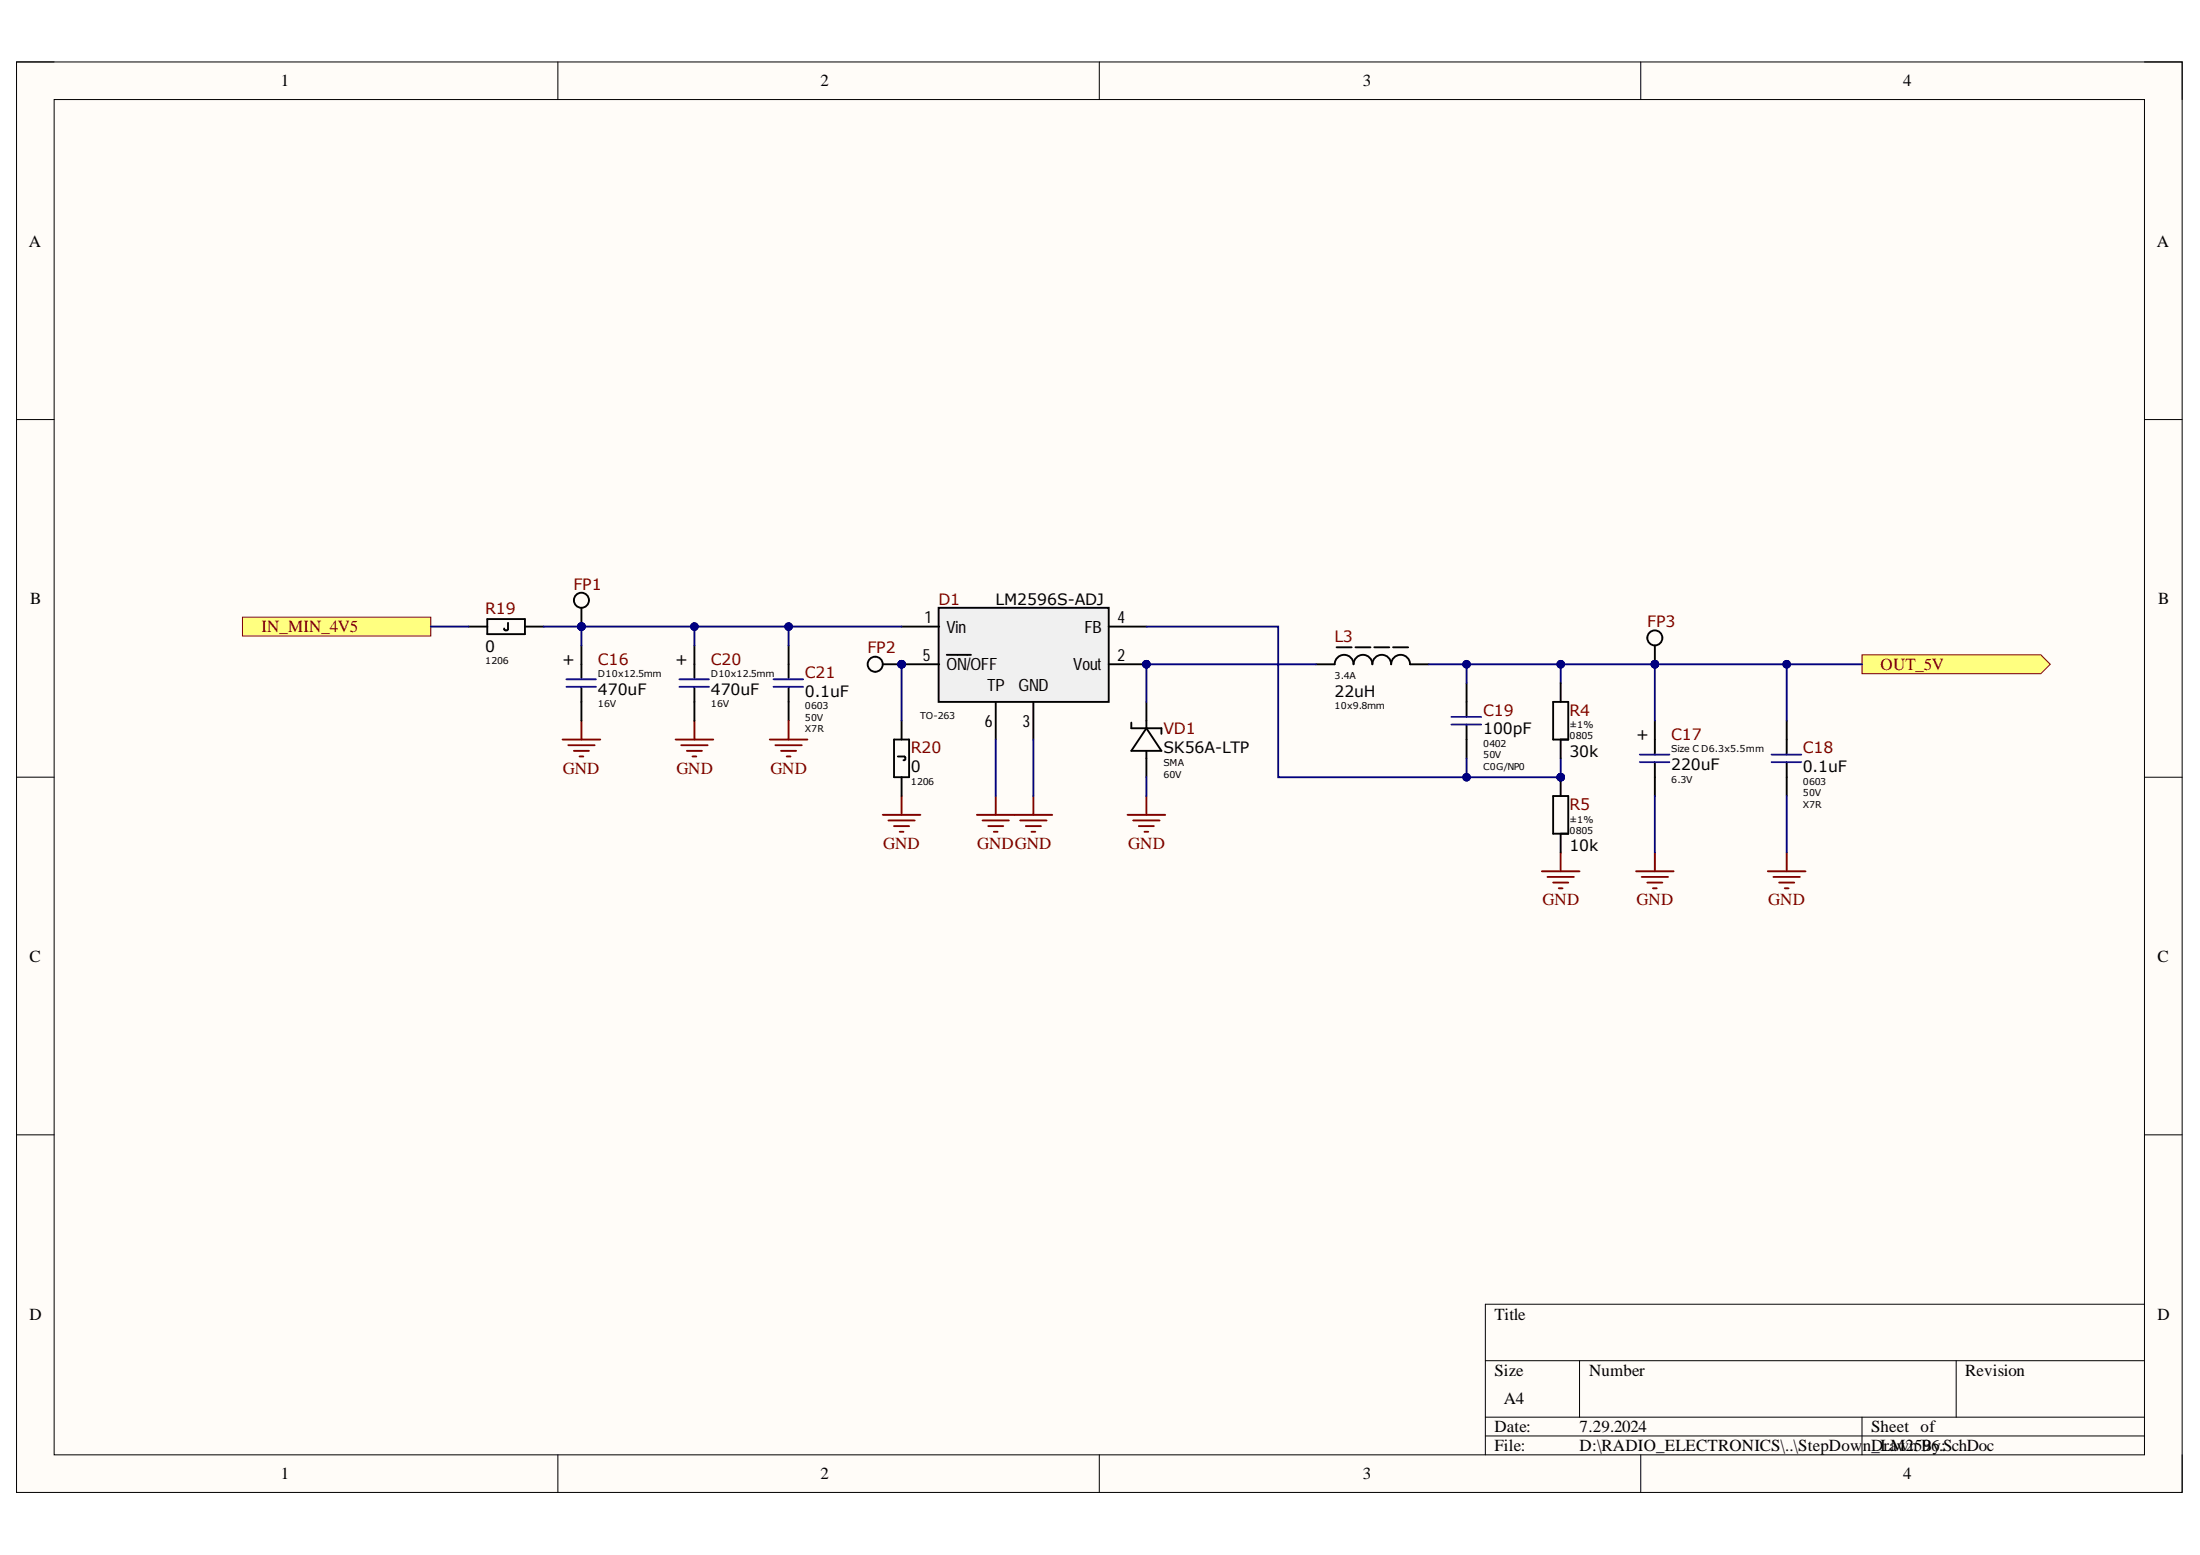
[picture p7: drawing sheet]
<svg xmlns="http://www.w3.org/2000/svg" width="297mm" height="210mm" viewBox="0 0 297 210" stroke-linecap="round" stroke-linejoin="round" font-family="sans-serif">
<path d="M2.2 8.4h292.4v193.1h-292.4z" fill-rule="evenodd" fill="#fffcf8"/>
<path d="M2.2 8.4h292.4v193.1h-292.4z" fill="none" stroke="#000" stroke-width=".14"/>
<path d="M7.3 13.4h282.2v183h-282.2z" fill-rule="evenodd" fill="#fffcf8"/>
<g fill="none" stroke="#000" stroke-width=".14">
<path d="M2.2 8.4h5.1M7.3 13.4h282.2v183h-282.2zM75.3 8.4v5M148.4 8.4v5M221.5 8.4v5M289.5 8.4h5.1v5M2.2 56.6h5.1M289.5 56.6h5.1M2.2 104.9h5.1M289.5 104.9h5.1M2.2 153.2h5.1M289.5 153.2h5.1"/>
<path d="M289.5 176.1h-89v20.3M75.3 196.4v5.1M148.4 196.4v5.1M200.5 183.7h89M200.5 191.3h89M200.5 193.8h89M213.3 183.7v7.6M221.5 196.4v5.1M251.4 191.3v5.1M264.1 183.7v7.6M294.6 196.4v5.1"/>
</g>
<circle cx="154.8" cy="89.7" r=".51" fill="#000080"/>
<circle cx="154.8" cy="89.7" r=".51" fill="none" stroke="#000080" stroke-width=".14"/>
<circle cx="121.7" cy="89.7" r=".51" fill="#000080"/>
<circle cx="121.7" cy="89.7" r=".51" fill="none" stroke="#000080" stroke-width=".14"/>
<path d="M126.7 82h23v12.7h-23z" fill-rule="evenodd" fill="#f0f0f0"/>
<path d="M126.7 82h23v12.7h-23zM134.4 94.7v5.1M149.7 89.7h5.1" fill="none" stroke="#000" stroke-width=".25"/>
<circle cx="154.8" cy="89.7" r=".51" fill="#000080"/>
<circle cx="154.8" cy="89.7" r=".51" fill="none" stroke="#000080" stroke-width=".14"/>
<path d="M121.7 89.7h5.1M127.8 88.4h3.3" fill="none" stroke="#000" stroke-width=".25"/>
<circle cx="121.7" cy="89.7" r=".51" fill="#000080"/>
<circle cx="121.7" cy="89.7" r=".51" fill="none" stroke="#000080" stroke-width=".14"/>
<path d="M121.7 84.6h5.1M139.5 94.7v5.1M149.7 84.6h5.1" fill="none" stroke="#000" stroke-width=".25"/>
<path d="M32.7 83.3h25.5v2.6h-25.5z" fill-rule="evenodd" fill="#ffff80"/>
<path d="M32.7 83.3h25.5v2.6h-25.5z" fill="none" stroke="#800000" stroke-width=".14"/>
<path d="M251.4 88.4h24.2l1.2 1.3-1.2 1.2h-24.2z" fill-rule="evenodd" fill="#ffff80"/>
<path d="M251.4 88.4h24.2l1.2 1.3-1.2 1.2h-24.2z" fill="none" stroke="#800000" stroke-width=".14"/>
<g fill="none" stroke="#800000" stroke-width=".25">
<path d="M76 99.8h5M78.5 97.3v2.5M91.2 99.8h5.1M93.8 97.3v2.5M103.9 99.8h5.1M106.5 97.3v2.5M76.7 100.6h3.6M77.5 101.4h2M78.2 102.1h.6M92 100.6h3.5M92.7 101.4h2.1M93.5 102.1h.5"/>
<path d="M104.7 100.6h3.6M105.5 101.4h2M106.2 102.1h.5M119.2 110h5.1M119.9 110.8h3.6M120.7 111.5h2M121.5 112.3h.5M121.7 107.4v2.6M131.9 110h10.2M132.7 110.8h3.5M133.4 111.5h2.1M134.2 112.3h.5"/>
<path d="M134.4 107.4v2.6M137.7 110.8h3.6M138.5 111.5h2M139.3 112.3h.5M139.5 107.4v2.6M152.2 110h5.1M153 110.8h3.6M153.8 111.5h2M154.5 112.3h.5M154.8 107.4v2.6M208.2 117.6h5.1M208.9 118.4h3.6"/>
<path d="M209.7 119.1h2M210.5 119.9h.5M210.7 115.1v2.5M220.9 117.6h5.1M221.7 118.4h3.5M222.4 119.1h2M223.2 119.9h.5M223.4 115.1v2.5M238.7 117.6h5.1M239.4 118.4h3.6M240.2 119.1h2.1M241 119.9h.5"/>
<path d="M241.2 115.1v2.5"/>
</g>
<g fill="none" stroke="#000" stroke-width=".25">
<path d="M63.2 84.6h2.6M65.8 83.6h5.1v2h-5.1zM68.6 84.1v.9l-.1 .1h-.3l-.1-.3M70.9 84.6h2.5M78.5 87.1v4.6M78.5 92.7v4.6M93.8 87.1v4.6M93.8 92.7v4.6M106.5 87.1v4.6M106.5 92.7v4.6M120.7 99.8h2v5.1h-2zM121.7 97.3v2.5"/>
<path d="M152.7 97.5v.8h4.1v.8M154.8 94.7v3.6M154.8 98.3l2 3.1h-4.1zM177.7 89.7h2.5a1.27 1.27 0 0 1 1.3-1.3 1.27 1.27 0 0 1 1.3 1.3 1.27 1.27 0 0 1 1.2-1.3 1.27 1.27 0 0 1 1.3 1.3 1.27 1.27 0 0 1 1.3-1.3 1.27 1.27 0 0 1 1.2 1.3 1.27 1.27 0 0 1 1.3-1.3 1.27 1.27 0 0 1 1.3 1.3h2.5M180.5 87.4h2M183 87.4h2M185.5 87.4h2.1M188.1 87.4h2M198 92.2v4.6M198 97.8v4.6M223.4 97.3v4.6M241.2 97.3v4.6"/>
<path d="M121.2 102.1h.9l.1 .1v.3l-.2 .1M121.7 104.9v2.5M154.8 101.4v3.5M223.4 102.9v4.6M241.2 102.9v4.6"/>
</g>
<path d="M76.5 92.7h4M76.5 91.7h4M91.7 92.7h4M91.7 91.7h4M104.4 92.7h4M104.4 91.7h4M196 97.8h4M196 96.8h4M221.4 102.9h4M221.4 101.9h4M239.2 102.9h4M239.2 101.9h4" fill="none" stroke="#150cd4" stroke-width=".25"/>
<path d="M78.5 84.6v2.5" fill="none" stroke="#000080" stroke-width=".25"/>
<circle cx="78.5" cy="84.6" r=".51" fill="#000080"/>
<circle cx="78.5" cy="84.6" r=".51" fill="none" stroke="#000080" stroke-width=".14"/>
<path d="M134.4 99.8v7.6M139.5 99.8v7.6M177.7 89.7h-22.9v5M154.8 104.9v2.5" fill="none" stroke="#000080" stroke-width=".25"/>
<circle cx="154.8" cy="89.7" r=".51" fill="#000080"/>
<circle cx="154.8" cy="89.7" r=".51" fill="none" stroke="#000080" stroke-width=".14"/>
<path d="M210.7 89.7v2.5" fill="none" stroke="#000080" stroke-width=".25"/>
<circle cx="210.7" cy="89.7" r=".51" fill="#000080"/>
<circle cx="210.7" cy="89.7" r=".51" fill="none" stroke="#000080" stroke-width=".14"/>
<path d="M210.7 102.4v2.5" fill="none" stroke="#000080" stroke-width=".25"/>
<circle cx="210.7" cy="104.9" r=".51" fill="#000080"/>
<circle cx="210.7" cy="104.9" r=".51" fill="none" stroke="#000080" stroke-width=".14"/>
<path d="M223.4 89.7v7.6M223.4 107.5v7.6" fill="none" stroke="#000080" stroke-width=".25"/>
<circle cx="223.4" cy="89.7" r=".51" fill="#000080"/>
<circle cx="223.4" cy="89.7" r=".51" fill="none" stroke="#000080" stroke-width=".14"/>
<path d="M241.2 89.7v7.6" fill="none" stroke="#000080" stroke-width=".25"/>
<circle cx="241.2" cy="89.7" r=".51" fill="#000080"/>
<circle cx="241.2" cy="89.7" r=".51" fill="none" stroke="#000080" stroke-width=".14"/>
<path d="M192.9 89.7h58.5M241.2 107.5v7.6" fill="none" stroke="#000080" stroke-width=".25"/>
<circle cx="198" cy="89.7" r=".51" fill="#000080"/>
<circle cx="198" cy="89.7" r=".51" fill="none" stroke="#000080" stroke-width=".14"/>
<circle cx="210.7" cy="89.7" r=".51" fill="#000080"/>
<circle cx="210.7" cy="89.7" r=".51" fill="none" stroke="#000080" stroke-width=".14"/>
<circle cx="223.4" cy="89.7" r=".51" fill="#000080"/>
<circle cx="223.4" cy="89.7" r=".51" fill="none" stroke="#000080" stroke-width=".14"/>
<circle cx="241.2" cy="89.7" r=".51" fill="#000080"/>
<circle cx="241.2" cy="89.7" r=".51" fill="none" stroke="#000080" stroke-width=".14"/>
<path d="M198 89.7v2.5" fill="none" stroke="#000080" stroke-width=".25"/>
<circle cx="198" cy="89.7" r=".51" fill="#000080"/>
<circle cx="198" cy="89.7" r=".51" fill="none" stroke="#000080" stroke-width=".14"/>
<path d="M198 102.4v2.5" fill="none" stroke="#000080" stroke-width=".25"/>
<circle cx="198" cy="104.9" r=".51" fill="#000080"/>
<circle cx="198" cy="104.9" r=".51" fill="none" stroke="#000080" stroke-width=".14"/>
<path d="M73.4 84.6h5.1" fill="none" stroke="#000080" stroke-width=".25"/>
<circle cx="78.5" cy="84.6" r=".51" fill="#000080"/>
<circle cx="78.5" cy="84.6" r=".51" fill="none" stroke="#000080" stroke-width=".14"/>
<path d="M58.2 84.6h5M121.7 89.7v7.6" fill="none" stroke="#000080" stroke-width=".25"/>
<circle cx="121.7" cy="89.7" r=".51" fill="#000080"/>
<circle cx="121.7" cy="89.7" r=".51" fill="none" stroke="#000080" stroke-width=".14"/>
<path d="M78.5 84.6h15.3" fill="none" stroke="#000080" stroke-width=".25"/>
<circle cx="93.8" cy="84.6" r=".51" fill="#000080"/>
<circle cx="93.8" cy="84.6" r=".51" fill="none" stroke="#000080" stroke-width=".14"/>
<circle cx="78.5" cy="84.6" r=".51" fill="#000080"/>
<circle cx="78.5" cy="84.6" r=".51" fill="none" stroke="#000080" stroke-width=".14"/>
<path d="M93.8 87.1v-2.5h12.7v2.5" fill="none" stroke="#000080" stroke-width=".25"/>
<circle cx="93.8" cy="84.6" r=".51" fill="#000080"/>
<circle cx="93.8" cy="84.6" r=".51" fill="none" stroke="#000080" stroke-width=".14"/>
<circle cx="106.5" cy="84.6" r=".51" fill="#000080"/>
<circle cx="106.5" cy="84.6" r=".51" fill="none" stroke="#000080" stroke-width=".14"/>
<path d="M154.8 84.6h17.8v20.3h38.1" fill="none" stroke="#000080" stroke-width=".25"/>
<circle cx="198" cy="104.9" r=".51" fill="#000080"/>
<circle cx="198" cy="104.9" r=".51" fill="none" stroke="#000080" stroke-width=".14"/>
<circle cx="210.7" cy="104.9" r=".51" fill="#000080"/>
<circle cx="210.7" cy="104.9" r=".51" fill="none" stroke="#000080" stroke-width=".14"/>
<path d="M106.5 84.6h15.2" fill="none" stroke="#000080" stroke-width=".25"/>
<circle cx="106.5" cy="84.6" r=".51" fill="#000080"/>
<circle cx="106.5" cy="84.6" r=".51" fill="none" stroke="#000080" stroke-width=".14"/>
<circle cx="121.7" cy="89.7" r=".51" fill="#000080"/>
<circle cx="121.7" cy="89.7" r=".51" fill="none" stroke="#000080" stroke-width=".14"/>
<g fill="none" stroke="#000" stroke-width=".25">
<path d="M119.2 89.7h2.5"/>
<circle cx="118.2" cy="89.7" r="1.02"/>
</g>
<circle cx="121.7" cy="89.7" r=".51" fill="#000080"/>
<circle cx="121.7" cy="89.7" r=".51" fill="none" stroke="#000080" stroke-width=".14"/>
<circle cx="78.5" cy="84.6" r=".51" fill="#000080"/>
<circle cx="78.5" cy="84.6" r=".51" fill="none" stroke="#000080" stroke-width=".14"/>
<g fill="none" stroke="#000" stroke-width=".25">
<path d="M78.5 82v2.6"/>
<circle cx="78.5" cy="81" r="1.02"/>
</g>
<circle cx="78.5" cy="84.6" r=".51" fill="#000080"/>
<circle cx="78.5" cy="84.6" r=".51" fill="none" stroke="#000080" stroke-width=".14"/>
<circle cx="223.4" cy="89.7" r=".51" fill="#000080"/>
<circle cx="223.4" cy="89.7" r=".51" fill="none" stroke="#000080" stroke-width=".14"/>
<g fill="none" stroke="#000" stroke-width=".25">
<path d="M223.4 87.1v2.6"/>
<circle cx="223.4" cy="86.1" r="1.02"/>
</g>
<circle cx="223.4" cy="89.7" r=".51" fill="#000080"/>
<circle cx="223.4" cy="89.7" r=".51" fill="none" stroke="#000080" stroke-width=".14"/>
<path d="M209.7 94.7h2v5.1h-2zM210.7 92.2v2.5M210.7 99.8v2.6" fill="none" stroke="#000" stroke-width=".25"/>
<circle cx="210.7" cy="104.9" r=".51" fill="#000080"/>
<circle cx="210.7" cy="104.9" r=".51" fill="none" stroke="#000080" stroke-width=".14"/>
<path d="M210.7 104.9v2.6M210.7 112.5v2.6" fill="none" stroke="#000" stroke-width=".25"/>
<circle cx="210.7" cy="104.9" r=".51" fill="#000080"/>
<circle cx="210.7" cy="104.9" r=".51" fill="none" stroke="#000080" stroke-width=".14"/>
<path d="M209.7 107.5h2v5h-2z" fill="none" stroke="#000" stroke-width=".25"/>
<g font-size="2.3">
<text x="37.9" y="11.7">1</text>
<text x="110.8" y="11.7">2</text>
<text x="184" y="11.7">3</text>
<text x="256.9" y="11.7">4</text>
<text x="3.9" y="33.3">A</text>
<text x="291.2" y="33.3">A</text>
<text x="4.1" y="81.5">B</text>
<text x="291.4" y="81.5">B</text>
<text x="124.6" y="89.2">5</text>
<text x="124.8" y="84.2">1</text>
<text x="127.8" y="85.4">Vin</text>
<text x="146.4" y="85.4">FB</text>
<text x="150.9" y="89.2">2</text>
<text x="150.9" y="84.2">4</text>
<text x="127.8" y="90.5">ON/OFF</text>
<text x="133.3" y="93.3">TP</text>
<text x="137.5" y="93.3">GND</text>
<text x="144.9" y="90.5">Vout</text>
<text x="133" y="98.1">6</text>
<text x="138" y="98.1">3</text>
<text x="4" y="129.8">C</text>
<text x="291.3" y="129.8">C</text>
<text x="4" y="178.1">D</text>
<text x="201.8" y="178.1">Title</text>
<text x="291.3" y="178.1">D</text>
<text x="201.8" y="185.7">Size</text>
<text x="214.5" y="185.7">Number</text>
<text x="265.3" y="185.7">Revision</text>
<text x="203" y="189.5">A4</text>
<text x="201.8" y="193.3">Date:</text>
<text x="201.8" y="195.9">File:</text>
<text x="213.3" y="193.3">7.29.2024</text>
<text x="213.3" y="195.9">D:\RADIO_ELECTRONICS\..\StepDow</text>
<text x="251.5" y="195.9">nDrawn 96.SchDoc</text>
<text x="252.6" y="193.3">Sheet of</text>
<text x="252.7" y="195.9">_LM25By:</text>
<text x="37.9" y="199.7">1</text>
<text x="110.8" y="199.7">2</text>
<text x="184" y="199.7">3</text>
<text x="256.9" y="199.7">4</text>
</g>
<g font-size="2.3" fill="#800000">
<text x="35.3" y="85.3">IN_MIN_4V5</text>
<text x="253.9" y="90.5">OUT_5V</text>
<text x="76" y="104.5">GND</text>
<text x="91.3" y="104.5">GND</text>
<text x="104" y="104.5">GND</text>
<text x="119.2" y="114.6">GND</text>
<text x="131.9" y="114.6">GNDGND</text>
<text x="152.3" y="114.6">GND</text>
<text x="208.3" y="122.2">GND</text>
<text x="221" y="122.2">GND</text>
<text x="238.8" y="122.2">GND</text>
</g>
<g font-size="2.1" fill="#800000">
<text x="65.5" y="82.9">R19</text>
<text x="77.4" y="79.6">FP1</text>
<text x="126.7" y="81.6">D1</text>
<text x="80.7" y="89.7">C16</text>
<text x="96" y="89.7">C20</text>
<text x="117.1" y="88.2">FP2</text>
<text x="180.2" y="86.7">L3</text>
<text x="222.4" y="84.7">FP3</text>
<text x="108.7" y="91.5">C21</text>
<text x="123" y="101.7">R20</text>
<text x="157.1" y="99.1">VD1</text>
<text x="200.2" y="96.6">C19</text>
<text x="211.9" y="96.6">R4</text>
<text x="225.6" y="99.9">C17</text>
<text x="243.4" y="101.7">C18</text>
<text x="211.9" y="109.4">R5</text>
</g>
<g font-size="2.1">
<text x="134.4" y="81.6">LM2596S-ADJ</text>
<text x="65.5" y="88">0</text>
<text x="75.9" y="89.7">+</text>
<text x="91.2" y="89.7">+</text>
<text x="80.7" y="93.8">470uF</text>
<text x="96" y="93.8">470uF</text>
<text x="108.7" y="94">0.1uF</text>
<text x="180.2" y="94">22uH</text>
<text x="157.1" y="101.7">SK56A-LTP</text>
<text x="200.2" y="99.1">100pF</text>
<text x="220.9" y="99.9">+</text>
<text x="123" y="104.2">0</text>
<text x="211.9" y="102.2">30k</text>
<text x="225.6" y="103.9">220uF</text>
<text x="243.4" y="104.2">0.1uF</text>
<text x="211.9" y="114.9">10k</text>
</g>
<g font-size="1.3">
<text x="65.5" y="89.7">1206</text>
<text x="80.7" y="91.4">D10x12.5mm</text>
<text x="80.7" y="95.5">16V</text>
<text x="96" y="91.4">D10x12.5mm</text>
<text x="96" y="95.5">16V</text>
<text x="108.7" y="95.7">0603</text>
<text x="180.2" y="91.7">3.4A</text>
<text x="180.2" y="95.7">10x9.8mm</text>
<text x="108.7" y="97.3">50V</text>
<text x="108.7" y="98.8">X7R</text>
<text x="124.2" y="97">TO-263</text>
<text x="200.2" y="100.8">0402</text>
<text x="211.9" y="98.3">±1%</text>
<text x="211.9" y="99.8">0805</text>
<text x="225.6" y="101.6">Size C D6.3x5.5mm</text>
<text x="123" y="106">1206</text>
<text x="157.1" y="103.4">SMA</text>
<text x="157.1" y="105">60V</text>
<text x="200.2" y="102.3">50V</text>
<text x="200.2" y="103.9">C0G/NP0</text>
<text x="225.6" y="105.7">6.3V</text>
<text x="243.4" y="106">0603</text>
<text x="243.4" y="107.5">50V</text>
<text x="211.9" y="111">±1%</text>
<text x="211.9" y="112.6">0805</text>
<text x="243.4" y="109">X7R</text>
</g>
</svg>
